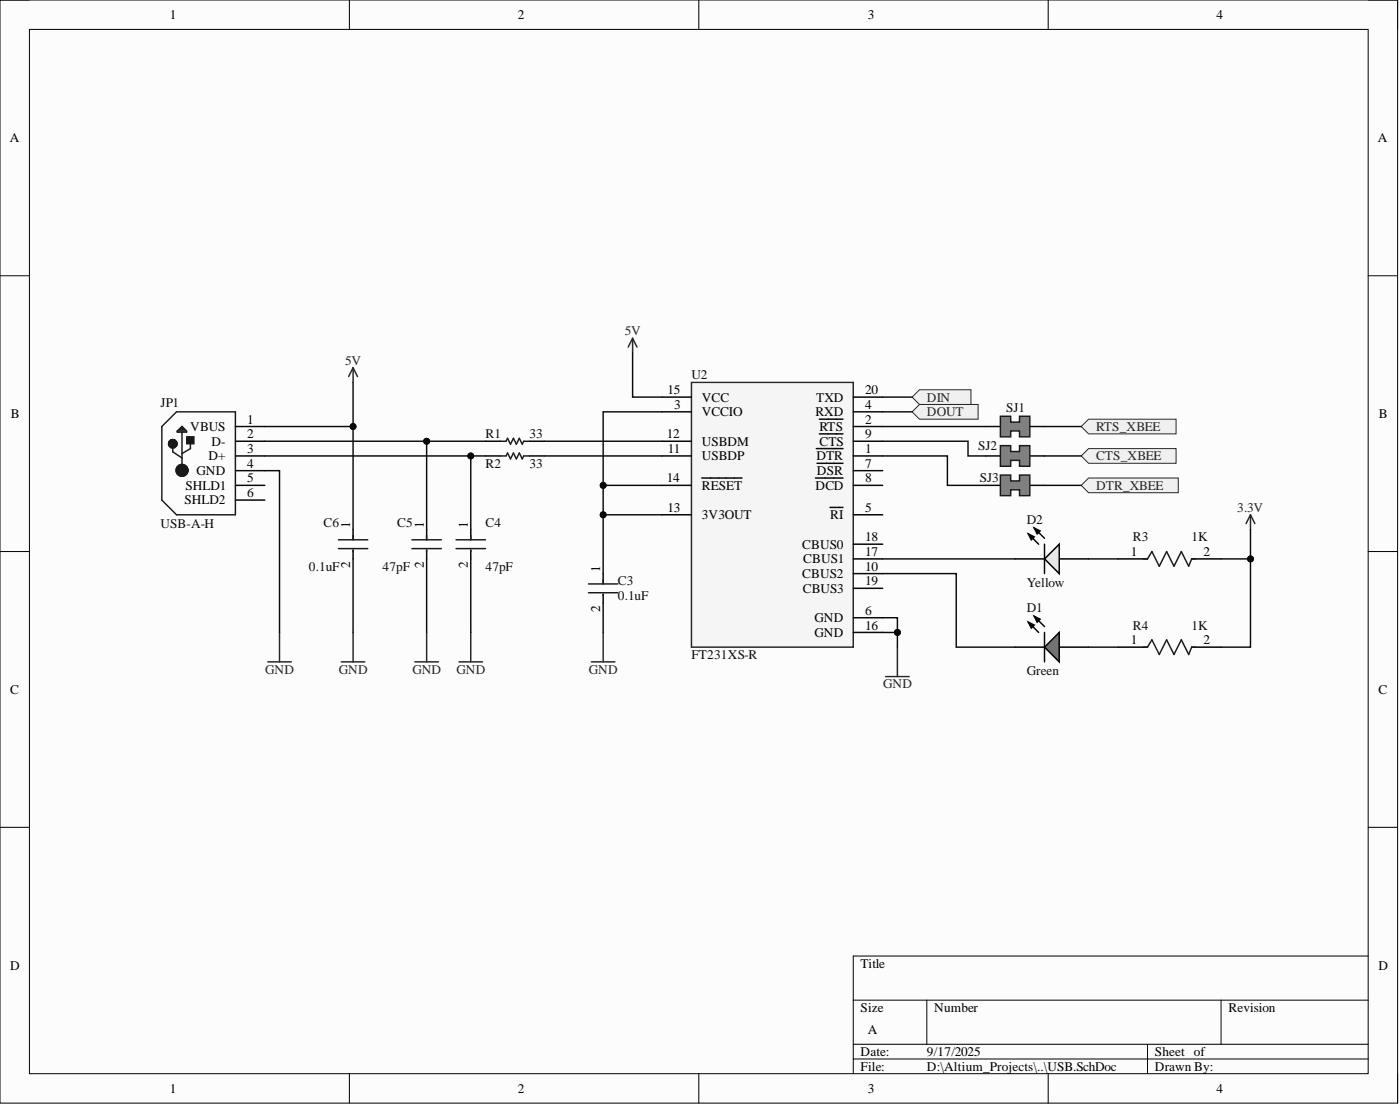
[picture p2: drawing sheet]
<svg xmlns="http://www.w3.org/2000/svg" width="241mm" height="190mm" viewBox="0 0 241 190" stroke-linecap="round" stroke-linejoin="round" font-family="sans-serif">
<path d="M0 0h240.9v190h-240.9z" fill-rule="evenodd" fill="#fcfcfc"/>
<path d="M0 0h240.9v190h-240.9z" fill="none" stroke="#000" stroke-width=".17"/>
<path d="M5.1 5.1h230.7v179.8h-230.7z" fill-rule="evenodd" fill="#fcfcfc"/>
<g fill="none" stroke="#000" stroke-width=".17">
<path d="M0 0h5.1M60.2 0v5.1M120.4 0v5.1M180.7 0v5.1M235.8 0h5.1v5.1M5.1 5.1h230.7v179.8h-230.7zM0 47.5h5.1M235.8 47.5h5.1M0 95h5.1M235.8 95h5.1M0 142.5h5.1M235.8 142.5h5.1"/>
<path d="M147.1 172.3h88.7M147.1 179.9h88.7M159.7 172.3v7.6M197.8 179.9v5M210.5 172.3v7.6M235.8 164.7h-88.7v20.2M60.2 184.9v5.1M120.4 184.9v5.1M147.1 182.4h88.7M180.7 184.9v5.1M240.9 184.9v5.1"/>
</g>
<path d="M119.2 65.9h27.9v45.6h-27.9z" fill-rule="evenodd" fill="#f5f5f5"/>
<path d="M119.2 65.9h27.9v45.6h-27.9z" fill="none" stroke="#262626" stroke-width=".25"/>
<g fill="none" stroke="#000" stroke-width=".25">
<path d="M40.6 76h5M40.6 78.5h5M40.6 73.5h5M114.1 68.4h5.1M114.1 70.9h5.1M114.1 76h5.1M114.1 78.5h5.1M140.7 77.3h4.6M140.8 79.8h4.5M141.2 74.7h4.1M141.2 72.2h4.1M147.1 68.4h5"/>
<path d="M147.1 70.9h5M147.1 76h5M147.1 78.5h5M147.1 73.5h5M40.6 83.6h5M40.6 81.1h5M40.6 86.1h5M114.1 88.7h5.1M114.1 83.6h5.1M120.9 82.3h7M140.5 82.3h4.8M143.1 87.4h2.2"/>
<path d="M147.1 88.7h5M147.1 93.7h5M147.1 96.3h5M147.1 98.8h5M147.1 83.6h5M147.1 81.1h5M147.1 101.3h5M147.1 106.4h5M147.1 108.9h5"/>
</g>
<path d="M29.8 76.8v1l1.6 1.1M30.6 74.2l.8-.8 .8 .8v.2h-1.6zM30.6 74.2h1.3M31.4 74.4v6.6M31.4 73.6l-.4 .4h.7l-.3-.2M32.8 76.1v1.2l-1.4 .8M40.6 70.9h-10.2l-2.5 2.6v12.6l2.5 2.6" fill="none" stroke="#1c1c1c" stroke-width=".25"/>
<path d="M32.2 75.2h1.2v1.2h-1.2z" fill-rule="evenodd" fill="#1c1c1c"/>
<path d="M32.2 75.2h1.2v1.2h-1.2zM40.6 70.9v17.8h-10.2" fill="none" stroke="#1c1c1c" stroke-width=".25"/>
<g fill="none" stroke="#1c1c1c" stroke-width="1.3">
<circle cx="29.8" cy="76.4" r=".2"/>
<circle cx="31.4" cy="81" r=".51"/>
</g>
<g fill="none" stroke="#262626" stroke-width=".25">
<path d="M109 58.3l-.7 1.5M109 58.3l.8 1.5M109 58.3v2.5M60.9 63.3l-.8 1.6M60.9 63.3l.7 1.6M60.9 63.3v2.6M215.5 88.7l-.7 1.5M215.5 88.7l.8 1.5M215.5 88.7v2.5M46.1 114h4.1M48.2 108.9v5.1M58.8 114h4.1"/>
<path d="M60.9 108.9v5.1M71.5 114h4.1M73.5 108.9v5.1M79.1 114h4.1M81.1 108.9v5.1M101.9 114h4.1M104 108.9v5.1M152.6 116.5h4.1M154.7 111.5v5"/>
</g>
<path d="M157.2 68.4l1.3-1.3h8.9v2.6h-8.9z" fill-rule="evenodd" fill="#f0f0f0"/>
<path d="M157.2 68.4l1.3-1.3h8.9v2.6h-8.9z" fill="none" stroke="#262626" stroke-width=".17"/>
<path d="M157.2 70.9l1.3-1.2h10.1v2.5h-10.1z" fill-rule="evenodd" fill="#f0f0f0"/>
<path d="M157.2 70.9l1.3-1.2h10.1v2.5h-10.1z" fill="none" stroke="#262626" stroke-width=".17"/>
<path d="M186.4 73.5l1.2-1.3h15.1v2.5h-15.1z" fill-rule="evenodd" fill="#f0f0f0"/>
<path d="M186.4 73.5l1.2-1.3h15.1v2.5h-15.1z" fill="none" stroke="#262626" stroke-width=".17"/>
<path d="M186.4 78.5l1.2-1.2h15.1v2.5h-15.1z" fill-rule="evenodd" fill="#f0f0f0"/>
<path d="M186.4 78.5l1.2-1.2h15.1v2.5h-15.1z" fill="none" stroke="#262626" stroke-width=".17"/>
<path d="M186.4 83.6l1.2-1.3h15.5v2.6h-15.5z" fill-rule="evenodd" fill="#f0f0f0"/>
<path d="M186.4 83.6l1.2-1.3h15.5v2.6h-15.5z" fill="none" stroke="#262626" stroke-width=".17"/>
<g fill="none" stroke="#000" stroke-width=".25">
<path d="M83.7 76h2.5M83.7 78.5h2.5M91.3 76h2.5M91.3 78.5h2.5M60.9 91.2v1.8M60.9 94.7v1.6M73.5 91.2v1.8M73.5 94.7v1.6M81.1 91.2v1.8M81.1 94.7v1.6M104 98.8v1.8M192.7 96.3h5.1"/>
<path d="M205.4 96.3h5.1M104 102.3v1.6M175 111.5h5M182.6 111.5h5M192.7 111.5h5.1M205.4 111.5h5.1"/>
</g>
<g fill="none" stroke="#1c1c1c" stroke-width=".25">
<path d="M86.2 76h1l.3-.5 .5 1 .5-1 .5 1 .5-1 .5 1 .3-.5h1M86.2 78.5h1l.3-.5 .5 1 .5-1 .5 1 .5-1 .5 1 .3-.5h1M58.3 93h5.1M58.3 94.5h5.1M60.9 92.2v.8M60.9 94.7v.3M71 93h5.1M71 94.5h5.1M73.5 92.2v.8M73.5 94.7v.3M78.6 93h5.1M78.6 94.5h5.1"/>
<path d="M81.1 92.2v.8M81.1 94.7v.3M104 99.8v.8M197 96.3h.8l.7-1.3 1.3 2.5 1.3-2.5 1.2 2.5 1.3-2.5 1.3 2.5 .5-1.2h.7M101.4 100.6h5.1M101.4 102.1h5.1M104 102.3v.3M197 111.5h.8l.7-1.3 1.3 2.5 1.3-2.5 1.2 2.5 1.3-2.5 1.3 2.5 .5-1.2h.7"/>
</g>
<path d="M180 111.5l2.6-2.6v5.1z" fill="#717171"/>
<path d="M177.2 107.2l1.1 .5-.6 .5zM177.2 107.2l1.8 1.7M178.3 106.1l1 .6-.5 .5zM178.3 106.1l1.7 1.8M180 111.5l2.6-2.6v5.1zM180 108.9v5.1" fill="none" stroke="#000" stroke-width=".25"/>
<path d="M177.2 107.2l1.1 .5-.6 .5zM178.3 106.1l1 .6-.5 .5z" fill="#000"/>
<path d="M109 60.8v7.6h5.1M104 88.7h10.1" fill="none" stroke="#0e0e0e" stroke-width=".25"/>
<circle cx="104" cy="88.7" r=".51" fill="#0e0e0e"/>
<circle cx="104" cy="88.7" r=".51" fill="none" stroke="#0e0e0e" stroke-width=".17"/>
<path d="M114.1 70.9h-10.1v12.7" fill="none" stroke="#0e0e0e" stroke-width=".25"/>
<circle cx="104" cy="83.6" r=".51" fill="#0e0e0e"/>
<circle cx="104" cy="83.6" r=".51" fill="none" stroke="#0e0e0e" stroke-width=".17"/>
<path d="M45.6 76h38.1" fill="none" stroke="#0e0e0e" stroke-width=".25"/>
<circle cx="73.5" cy="76" r=".51" fill="#0e0e0e"/>
<circle cx="73.5" cy="76" r=".51" fill="none" stroke="#0e0e0e" stroke-width=".17"/>
<path d="M45.6 78.5h38.1M93.8 76h20.3" fill="none" stroke="#0e0e0e" stroke-width=".25"/>
<circle cx="81.1" cy="78.5" r=".51" fill="#0e0e0e"/>
<circle cx="81.1" cy="78.5" r=".51" fill="none" stroke="#0e0e0e" stroke-width=".17"/>
<path d="M60.9 65.9v7.6h-15.3M93.8 78.5h20.3" fill="none" stroke="#0e0e0e" stroke-width=".25"/>
<circle cx="60.9" cy="73.5" r=".51" fill="#0e0e0e"/>
<circle cx="60.9" cy="73.5" r=".51" fill="none" stroke="#0e0e0e" stroke-width=".17"/>
<path d="M45.6 81.1h2.6v27.8M60.9 96.3v12.6M73.5 96.3v12.6M81.1 96.3v12.6M104 103.9v5M152.1 108.9h2.6v2.6" fill="none" stroke="#0e0e0e" stroke-width=".25"/>
<circle cx="154.7" cy="108.9" r=".51" fill="#0e0e0e"/>
<circle cx="154.7" cy="108.9" r=".51" fill="none" stroke="#0e0e0e" stroke-width=".17"/>
<path d="M152.1 106.4h2.6v2.5" fill="none" stroke="#0e0e0e" stroke-width=".25"/>
<circle cx="154.7" cy="108.9" r=".51" fill="#0e0e0e"/>
<circle cx="154.7" cy="108.9" r=".51" fill="none" stroke="#0e0e0e" stroke-width=".17"/>
<path d="M152.1 98.8h12.7v12.7h10.2M152.1 96.3h22.9M187.6 96.3h5.1M215.5 91.2v5.1h-5M187.6 111.5h5.1" fill="none" stroke="#0e0e0e" stroke-width=".25"/>
<circle cx="215.5" cy="96.3" r=".51" fill="#0e0e0e"/>
<circle cx="215.5" cy="96.3" r=".51" fill="none" stroke="#0e0e0e" stroke-width=".17"/>
<path d="M215.5 96.3v15.2h-5" fill="none" stroke="#0e0e0e" stroke-width=".25"/>
<circle cx="215.5" cy="96.3" r=".51" fill="#0e0e0e"/>
<circle cx="215.5" cy="96.3" r=".51" fill="none" stroke="#0e0e0e" stroke-width=".17"/>
<path d="M152.1 68.4h5.1M152.1 70.9h5.1M114.1 83.6h-10.1v15.2" fill="none" stroke="#0e0e0e" stroke-width=".25"/>
<circle cx="104" cy="83.6" r=".51" fill="#0e0e0e"/>
<circle cx="104" cy="83.6" r=".51" fill="none" stroke="#0e0e0e" stroke-width=".17"/>
<circle cx="104" cy="88.7" r=".51" fill="#0e0e0e"/>
<circle cx="104" cy="88.7" r=".51" fill="none" stroke="#0e0e0e" stroke-width=".17"/>
<path d="M81.1 78.5v12.7" fill="none" stroke="#0e0e0e" stroke-width=".25"/>
<circle cx="81.1" cy="78.5" r=".51" fill="#0e0e0e"/>
<circle cx="81.1" cy="78.5" r=".51" fill="none" stroke="#0e0e0e" stroke-width=".17"/>
<path d="M73.5 76v15.2" fill="none" stroke="#0e0e0e" stroke-width=".25"/>
<circle cx="73.5" cy="76" r=".51" fill="#0e0e0e"/>
<circle cx="73.5" cy="76" r=".51" fill="none" stroke="#0e0e0e" stroke-width=".17"/>
<path d="M60.9 73.5v17.7" fill="none" stroke="#0e0e0e" stroke-width=".25"/>
<circle cx="60.9" cy="73.5" r=".51" fill="#0e0e0e"/>
<circle cx="60.9" cy="73.5" r=".51" fill="none" stroke="#0e0e0e" stroke-width=".17"/>
<path d="M175 96.3h5M182.6 96.3h5" fill="none" stroke="#000" stroke-width=".25"/>
<path d="M180 96.3l2.6-2.6v5.1z" fill="#e2e2e2"/>
<path d="M169.9 73.5h2.5M177.5 73.5h2.5M177.2 92l1.1 .5-.6 .5zM177.2 92l1.8 1.7M178.3 90.9l1 .6-.5 .5zM178.3 90.9l1.7 1.8M180 96.3l2.6-2.6v5.1zM180 93.7v5.1" fill="none" stroke="#000" stroke-width=".25"/>
<path d="M177.2 92l1.1 .5-.6 .5zM178.3 90.9l1 .6-.5 .5z" fill="#000"/>
<path d="M152.1 76h14.7v2.5h3.1M152.1 78.5h11.2v5.1h6.6M152.1 73.5h17.8M180 73.5h6.4M180 78.5h6.4M180 83.6h6.4" fill="none" stroke="#0e0e0e" stroke-width=".25"/>
<path d="M172.4 71.7h1.8v1h1.5v-1h1.8v3.5h-1.8v-1h-1.5v1h-1.8z" fill-rule="evenodd" fill="#7f7f7f"/>
<path d="M172.4 71.7h1.8v1h1.5v-1h1.8v3.5h-1.8v-1h-1.5v1h-1.8z" fill="none" stroke="#1c1c1c" stroke-width=".25"/>
<path d="M169.9 78.5h2.5M177.5 78.5h2.5" fill="none" stroke="#000" stroke-width=".25"/>
<path d="M172.4 76.8h1.8v1h1.5v-1h1.8v3.5h-1.8v-1h-1.5v1h-1.8z" fill-rule="evenodd" fill="#7f7f7f"/>
<path d="M172.4 76.8h1.8v1h1.5v-1h1.8v3.5h-1.8v-1h-1.5v1h-1.8z" fill="none" stroke="#1c1c1c" stroke-width=".25"/>
<path d="M169.9 83.6h2.5M177.5 83.6h2.5" fill="none" stroke="#000" stroke-width=".25"/>
<path d="M172.4 81.8h1.8v1h1.5v-1h1.8v3.6h-1.8v-1h-1.5v1h-1.8z" fill-rule="evenodd" fill="#7f7f7f"/>
<path d="M172.4 81.8h1.8v1h1.5v-1h1.8v3.6h-1.8v-1h-1.5v1h-1.8z" fill="none" stroke="#1c1c1c" stroke-width=".25"/>
<g font-size="2.3">
<text x="29.2" y="3.3">1</text>
<text x="89.3" y="3.3">2</text>
<text x="149.6" y="3.3">3</text>
<text x="209.7" y="3.3">4</text>
<text x="1.7" y="24.5">A</text>
<text x="237.5" y="24.5">A</text>
<text x="115" y="67.9">15</text>
<text x="116.2" y="70.4">3</text>
<text x="120.9" y="69.2">VCC</text>
<text x="120.9" y="71.7">VCCIO</text>
<text x="140.6" y="71.7">RXD</text>
<text x="140.6" y="69.2">TXD</text>
<text x="149.1" y="70.4">4</text>
<text x="149.1" y="67.9">20</text>
<text x="1.9" y="72">B</text>
<text x="32.8" y="74.2">VBUS</text>
<text x="36.4" y="76.8">D-</text>
<text x="42.6" y="73">1</text>
<text x="42.6" y="75.5">2</text>
<text x="114.9" y="75.5">12</text>
<text x="120.9" y="76.8">USBDM</text>
<text x="141.2" y="76.8">CTS</text>
<text x="141.2" y="74.2">RTS</text>
<text x="149.1" y="75.5">9</text>
<text x="149.1" y="73">2</text>
<text x="237.7" y="72">B</text>
<text x="33.9" y="81.8">GND</text>
<text x="35.9" y="79.3">D+</text>
<text x="42.6" y="78">3</text>
<text x="42.6" y="80.6">4</text>
<text x="42.6" y="83.1">5</text>
<text x="114.9" y="83.1">14</text>
<text x="115.1" y="78">11</text>
<text x="120.9" y="79.3">USBDP</text>
<text x="140.7" y="79.3">DTR</text>
<text x="140.8" y="81.8">DSR</text>
<text x="149.1" y="83.1">8</text>
<text x="149.1" y="80.6">7</text>
<text x="149.1" y="78">1</text>
<text x="31.8" y="86.9">SHLD2</text>
<text x="31.9" y="84.4">SHLD1</text>
<text x="42.6" y="85.6">6</text>
<text x="115" y="88.2">13</text>
<text x="120.9" y="89.4">3V3OUT</text>
<text x="120.9" y="84.4">RESET</text>
<text x="140.6" y="84.4">DCD</text>
<text x="143.1" y="89.4">RI</text>
<text x="149.1" y="88.2">5</text>
<text x="60.3" y="90.9" transform="rotate(-90 60.3 90.9)">1</text>
<text x="73" y="90.9" transform="rotate(-90 73 90.9)">1</text>
<text x="80.6" y="90.9" transform="rotate(-90 80.6 90.9)">1</text>
<text x="138.3" y="94.5">CBUS0</text>
<text x="149.1" y="93.2">18</text>
<text x="149.1" y="95.8">17</text>
<text x="194.9" y="95.8">1</text>
<text x="207.4" y="95.8">2</text>
<text x="60.3" y="97.8" transform="rotate(-90 60.3 97.8)">2</text>
<text x="73" y="97.8" transform="rotate(-90 73 97.8)">2</text>
<text x="80.6" y="97.8" transform="rotate(-90 80.6 97.8)">2</text>
<text x="103.5" y="98.5" transform="rotate(-90 103.5 98.5)">1</text>
<text x="138.3" y="99.6">CBUS2</text>
<text x="138.4" y="97">CBUS1</text>
<text x="149.1" y="98.3">10</text>
<text x="149.1" y="100.8">19</text>
<text x="103.5" y="105.4" transform="rotate(-90 103.5 105.4)">2</text>
<text x="138.4" y="102.1">CBUS3</text>
<text x="140.4" y="107.2">GND</text>
<text x="149.1" y="105.9">6</text>
<text x="140.4" y="109.7">GND</text>
<text x="149.1" y="108.4">16</text>
<text x="194.9" y="111">1</text>
<text x="207.4" y="111">2</text>
<text x="1.8" y="119.5">C</text>
<text x="237.6" y="119.5">C</text>
<text x="1.8" y="167">D</text>
<text x="148.3" y="166.7">Title</text>
<text x="237.6" y="167">D</text>
<text x="148.3" y="174.3">Size</text>
<text x="149.6" y="178.1">A</text>
<text x="161" y="174.3">Number</text>
<text x="211.7" y="174.3">Revision</text>
<text x="148.3" y="181.9">Date:</text>
<text x="148.3" y="184.4">File:</text>
<text x="159.7" y="181.9">9/17/2025</text>
<text x="159.7" y="184.4">D:\Altium_Projects\..\USB.SchDoc</text>
<text x="199" y="181.9">Sheet of</text>
<text x="199" y="184.4">Drawn By:</text>
<text x="29.2" y="188.2">1</text>
<text x="89.3" y="188.2">2</text>
<text x="149.6" y="188.2">3</text>
<text x="209.7" y="188.2">4</text>
</g>
<g font-size="2.3" fill="#262626">
<text x="107.7" y="57.8">5V</text>
<text x="59.5" y="62.8">5V</text>
<text x="159.7" y="69.2">DIN</text>
<text x="159.7" y="71.7">DOUT</text>
<text x="188.9" y="74.2">RTS_XBEE</text>
<text x="188.9" y="79.3">CTS_XBEE</text>
<text x="188.9" y="84.4">DTR_XBEE</text>
<text x="213.2" y="88.2">3.3V</text>
<text x="45.7" y="116">GND</text>
<text x="58.4" y="116">GND</text>
<text x="71.1" y="116">GND</text>
<text x="78.7" y="116">GND</text>
<text x="101.5" y="116">GND</text>
<text x="152.2" y="118.6">GND</text>
</g>
<g font-size="2.3" fill="#0e0e0e">
<text x="119.2" y="65.4">U2</text>
<text x="27.6" y="70.2">JP1</text>
<text x="173.4" y="70.9">SJ1</text>
<text x="83.7" y="75.5">R1</text>
<text x="91.3" y="75.5">33</text>
<text x="168.6" y="77.5">SJ2</text>
<text x="83.7" y="80.6">R2</text>
<text x="91.3" y="80.6">33</text>
<text x="168.9" y="83.1">SJ3</text>
<text x="27.6" y="90.9">USB-A-H</text>
<text x="55.8" y="90.7">C6</text>
<text x="68.5" y="90.7">C5</text>
<text x="83.7" y="90.7">C4</text>
<text x="177" y="90.2">D2</text>
<text x="195.2" y="93.2">R3</text>
<text x="205.4" y="93.2">1K</text>
<text x="53.2" y="98.3">0.1uF</text>
<text x="65.9" y="98.3">47pF</text>
<text x="83.7" y="98.3">47pF</text>
<text x="106.5" y="100.8">C3</text>
<text x="177" y="101.1">Yellow</text>
<text x="106.5" y="103.4">0.1uF</text>
<text x="177" y="105.4">D1</text>
<text x="119.2" y="113.5">FT231XS-R</text>
<text x="195.2" y="108.4">R4</text>
<text x="205.4" y="108.4">1K</text>
<text x="177" y="116.3">Green</text>
</g>
</svg>
